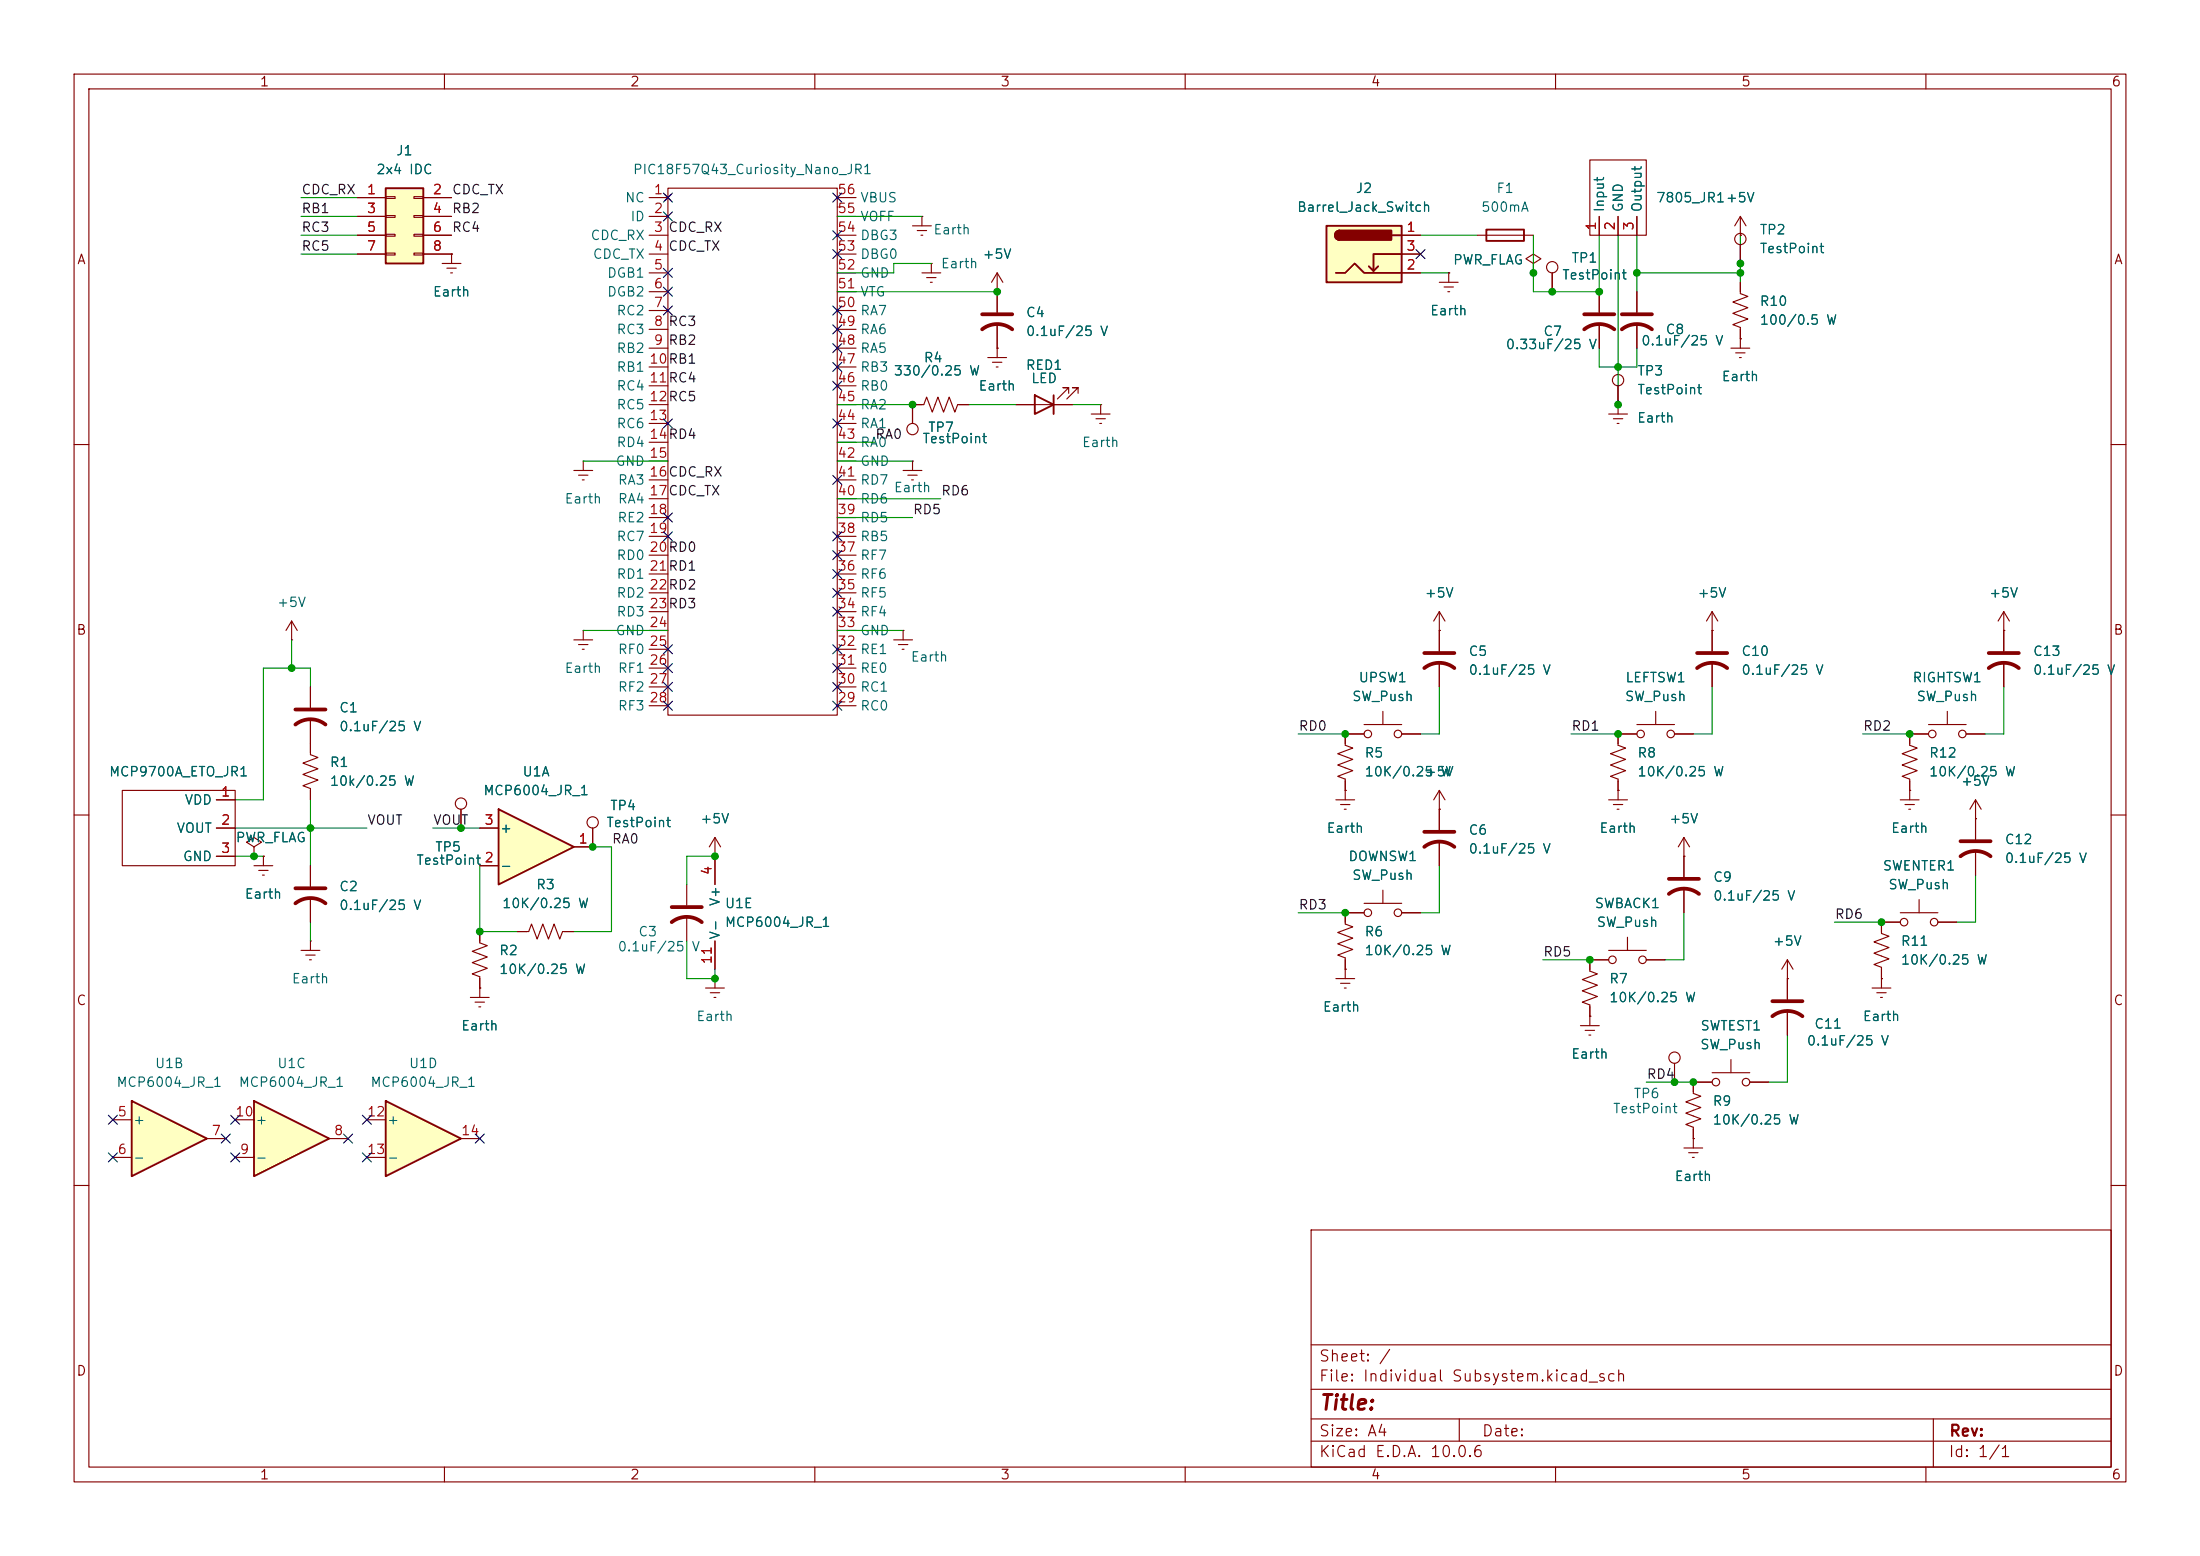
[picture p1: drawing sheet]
<svg xmlns="http://www.w3.org/2000/svg" width="297mm" height="210mm" viewBox="0 0 297 210" stroke-linecap="round" stroke-linejoin="round" font-family="sans-serif">
<g fill="none" stroke="#840000" stroke-width=".15">
<path d="M10 10h277v190h-277zM12 12h273v186h-273zM60 10v2M110 10v2M160 10v2M210 10v2M260 10v2M87.6 26.7h2.6M87.6 29.2h2.6M87.6 31.8h2.6M87.6 34.3h2.6M87.6 36.8h2.6"/>
<path d="M87.6 39.4h2.6M89.8 26.3l.8 .8M90.2 25.4h22.8v71.1h-22.8zM90.6 26.3l-.8 .8M113 27.9h.1M113 26.7h2.6M113 29.2h2.6M113 31.8h2.6M113 34.3h2.6M113 36.8h2.6M113 39.4h2.6M123.2 30.5h2.5"/>
<path d="M123.8 31.1h1.3M124.3 31.8h.3M124.5 29.2h.1M124.5 36.8h2.5M124.5 29.2v1.3M125.1 37.5h1.3M125.6 38.1h.3M125.7 35.6h.1M125.7 35.6v1.2M134.6 39.4h.1M134.6 36.8l-.7 1.3M134.6 36.8l.8 1.3"/>
<path d="M134.6 36.8v2.6M87.6 41.9h2.6M87.6 44.5h2.6M87.6 47h2.6M87.6 49.5h2.6M87.6 52.1h2.6M87.6 54.6h2.6M87.6 57.2h2.6M87.6 59.7h2.6M113 41.9h2.6M113 44.5h2.6M113 47h2.6"/>
<path d="M113 49.5h2.6M113 52.1h2.6M113 54.6h2.6M113 57.2h2.6M113 59.7h2.6M130.8 54.6h-1.5l-.4 1-.8-2-.7 2-.8-2-.7 2-.8-2-.4 1h-1.5v2.6M133.3 48.3h2.6M134 48.9h1.3M134.5 49.5h.2M134.6 47h.1M134.6 47v1.3M137.2 54.6h7.6"/>
<path d="M144.3 53.1v-.8h-.8h.8l-1.6 1.5M145.5 53.1v-.8h-.7h.7l-1.5 1.5M147.3 55.9h2.6M148 56.5h1.2M148.5 57.2h.2M148.6 54.6h.1M148.6 54.6v1.3M10 60h2M77.5 63.5h2.5M78.1 64.1h1.3M78.6 64.8h.3M78.7 62.2h.1"/>
<path d="M78.7 62.2v1.3M87.6 64.8h2.6M87.6 62.2h2.6M87.6 67.3h2.6M87.6 69.9h2.6M87.6 72.4h2.6M87.6 74.9h2.6M87.6 77.5h2.6M113 64.8h2.6M113 62.2h2.6M113 67.3h2.6M113 69.9h2.6"/>
<path d="M113 72.4h2.6M113 74.9h2.6M113 77.5h2.6M121.9 63.5h2.6M122.6 64.1h1.2M123.1 64.8h.2M123.2 62.2h.1M123.2 62.2v1.3M285 60h2M87.6 87.6h2.6M87.6 80h2.6M87.6 82.6h2.6"/>
<path d="M87.6 85.1h2.6M87.6 90.2h2.6M87.6 92.7h2.6M87.6 95.3h2.6M113 87.6h2.6M113 80h2.6M113 82.6h2.6M113 85.1h2.6M113 90.2h2.6M113 92.7h2.6M113 95.3h2.6M120.6 86.4h2.6"/>
<path d="M121.3 87h1.3M121.8 87.6h.2M121.9 85.1h.1M121.9 85.1v1.3M184.1 99.1h-2.5v1.5l1 .4-2 .7 2 .8-2 .8 2 .7-2 .8 1 .4v2.8M184.1 97.8h5.1M186.7 96v1.8M189.2 99.1h2.6M194.3 85.1h.1M194.3 82.6v5.3M194.3 89.4v3.3M194.3 82.6l-.8 1.2"/>
<path d="M194.3 82.6l.8 1.2M221 99.1h-2.6v1.5l1.1 .4-2.1 .7 2.1 .8-2.1 .8 2.1 .7-2.1 .8 1 .4v2.8M221 97.8h5.1M223.5 96v1.8M226.1 99.1h2.5M231.1 85.1h.1M231.1 82.6v5.3M231.1 89.4v3.3M231.1 82.6l-.7 1.2M231.1 82.6l.8 1.2M260.3 99.1h-2.5v1.5l1 .4-2 .7 2 .8-2 .8 2 .7-2 .8 1 .4v2.8M260.3 97.8h5.1"/>
<path d="M262.9 96v1.8M265.4 99.1h2.6M270.5 85.1h.1M270.5 82.6l-.8 1.2M270.5 82.6l.8 1.2M270.5 82.6v5.3M270.5 89.4v3.3M10 110h2M41.9 100.3v1.6l1 .3-2 .8 2 .8-2 .7 2 .8-2 .7 1 .4v1.6M62.2 109.2v2.6M180.3 108h2.6M181 108.6h1.2"/>
<path d="M181.5 109.2h.2M181.6 106.7h.1M194.3 109.2h.1M194.3 106.7v5.3M194.3 113.5v3.3M194.3 106.7l-.8 1.3M194.3 106.7l.8 1.3M217.2 108h2.5M217.8 108.6h1.3M218.3 109.2h.3M218.4 106.7h.1M227.3 115.6h.1"/>
<path d="M227.3 113l-.7 1.3M227.3 113l.8 1.3M227.3 113v5.4M227.3 119.9v3.3M256.5 108h2.6M257.2 108.6h1.2M257.7 109.2h.2M257.8 106.7h.1M266.7 110.5h.1M266.7 108v5.3M266.7 114.8v3.3M266.7 108l-.8 1.2"/>
<path d="M266.7 108l.8 1.2M285 110h2M180.3 132.1h2.6M181 132.7h1.2M181.5 133.4h.2M181.6 130.8h.1M184.1 123.2h-2.5v1.5l1 .4-2 .8 2 .7-2 .8 2 .7-2 .8 1 .4v2.8M184.1 121.9h5.1M186.7 120.1v1.8M189.2 123.2h2.6M213.4 138.4h2.5M214 139.1h1.3"/>
<path d="M214.5 139.7h.3M214.6 137.2h.1M217.2 129.5h-2.6v1.6l1 .3-2 .8 2 .8-2 .7 2 .8-2 .8 1 .3v2.8M217.2 128.3h5M219.7 126.5v1.8M222.2 129.5h2.6M241.3 132.1v2.8M241.3 136.4v3.3M256.5 124.5h-2.5v1.5l1 .4-2 .7 2 .8-2 .8 2 .7-2 .8 1 .4v1.5M256.5 123.2h5.1M259.1 121.4v1.8M261.6 124.5h2.6"/>
<path d="M227.3 154.9h2.6M228 155.6h1.2M228.5 156.2h.2M228.6 153.7h.1M231.1 146.1h-2.5v1.5l1 .4-2 .7 2 .8-2 .7 2 .8-2 .8 1 .3v2.8M231.1 144.8h5.1M233.7 143v1.8M236.2 146.1h2.6M10 160h2M177 166h108v32h-108zM285 160h2M60 198v2"/>
<path d="M110 198v2M160 198v2M177 194.5h108M177 191.5h108M177 187.5h108M177 181.5h108M197 191.5v3M210 198v2M260 198v2M261 191.5v6.5"/>
<circle cx="123.2" cy="57.9" r=".76"/>
<circle cx="184.7" cy="99.1" r=".51"/>
<circle cx="188.7" cy="99.1" r=".51"/>
<circle cx="221.5" cy="99.1" r=".51"/>
<circle cx="225.6" cy="99.1" r=".51"/>
<circle cx="260.9" cy="99.1" r=".51"/>
<circle cx="264.9" cy="99.1" r=".51"/>
<circle cx="62.2" cy="108.5" r=".76"/>
<circle cx="184.7" cy="123.2" r=".51"/>
<circle cx="188.7" cy="123.2" r=".51"/>
<circle cx="217.7" cy="129.5" r=".51"/>
<circle cx="221.7" cy="129.5" r=".51"/>
<circle cx="257" cy="124.5" r=".51"/>
<circle cx="261.1" cy="124.5" r=".51"/>
<circle cx="231.6" cy="146.1" r=".51"/>
<circle cx="235.7" cy="146.1" r=".51"/>
</g>
<g fill="none" stroke="#840000" stroke-width=".51">
<path d="M192.3 90.2a3.3 3.3 0 0 1 4 0M192.3 88.1h4M229.1 90.2a3.3 3.3 0 0 1 4.1 0M229.1 88.1h4.1M268.5 90.2a3.3 3.3 0 0 1 4 0M268.5 88.1h4M192.3 114.3a3.3 3.3 0 0 1 4 0M192.3 112.3h4M225.3 118.6h4.1M264.7 115.6a3.3 3.3 0 0 1 4 0M264.7 113.5h4M225.3 120.7a3.3 3.3 0 0 1 4.1 0"/>
<path d="M239.3 137.2a3.3 3.3 0 0 1 4 0M239.3 135.1h4"/>
</g>
<path d="M139.7 53.3l2.5 1.3-2.5 1.3zM142.2 53.3v2.6" fill="none" stroke="#840000" stroke-width=".25"/>
<path d="M52.1 25.4h5v10.2h-5z" fill="#ffffc2"/>
<path d="M52.1 25.4h5v10.2h-5z" fill="none" stroke="#840000" stroke-width=".25"/>
<g fill="none" stroke="#840000" stroke-width=".15">
<path d="M48.3 26.7h3.8M48.3 29.2h3.8M48.3 31.8h3.8M48.3 34.3h3.8M52.1 26.5h1.2v.3h-1.2zM52.1 29.1h1.2v.2h-1.2zM52.1 31.6h1.2v.3h-1.2zM52.1 34.2h1.2v.2h-1.2zM55.9 26.5h1.2v.3h-1.2zM55.9 29.1h1.2v.2h-1.2zM55.9 31.6h1.2v.3h-1.2zM55.9 34.2h1.2v.2h-1.2z"/>
<path d="M57.1 26.7h3.9M57.1 29.2h3.9M57.1 31.8h3.9M57.1 34.3h3.9M134.6 39.4v2.8M214.6 21.6h7.6v10.2h-7.6zM215.9 29.2v2.6M218.4 29.2v2.6M221 29.2v2.6M134.6 43.7v3.3M226.1 143.5v2.6"/>
<circle cx="226.1" cy="142.7" r=".76"/>
</g>
<path d="M132.6 44.5a3.3 3.3 0 0 1 4.1 0M132.6 42.4h4.1" fill="none" stroke="#840000" stroke-width=".51"/>
<path d="M67.3 109.2l10.2 5.1-10.2 5.1z" fill="#ffffc2"/>
<path d="M67.3 109.2l10.2 5.1-10.2 5.1z" fill="none" stroke="#840000" stroke-width=".25"/>
<g fill="none" stroke="#840000" stroke-width=".15">
<path d="M209.5 36.8v2.6M215.9 39.4v2.8M234.9 31.8h.1M234.9 29.2l-.7 1.3M234.9 29.2l.8 1.3M234.9 29.2v2.6M215.9 43.7v3.3M217.2 55.9h2.5M217.8 56.5h1.3M218.3 57.2h.3M218.4 54.6h.1M218.4 52.1v3.8"/>
<path d="M39.4 86.4h.1M39.4 83.8l-.8 1.3M39.4 83.8l.7 1.3M39.4 83.8v2.6M41.9 92.7v2.8M41.9 97v3.3M64.8 116.8h2.5M64.8 111.8h2.5M77.5 114.3h2.5M64.8 125.7v1.6l1 .3-2 .8 2 .8-2 .7 2 .8-2 .7 1 .4v1.6M69.8 125.7h1.6l.4-1 .7 2 .8-2 .7 2 .8-2 .8 2 .3-1h1.6"/>
<circle cx="209.5" cy="36.1" r=".76"/>
<circle cx="218.4" cy="51.3" r=".76"/>
</g>
<path d="M213.9 44.5a3.3 3.3 0 0 1 4 0M213.9 42.4h4M39.9 97.8a3.3 3.3 0 0 1 4 0M39.9 95.8h4" fill="none" stroke="#840000" stroke-width=".51"/>
<path d="M179.1 30.5h10.1v7.6h-10.1z" fill="#ffffc2"/>
<path d="M179.1 30.5h10.1v7.6h-10.1zM180.3 36.8h1.3l1.3-1.2 1.2 1.2h5.1M180.8 31.1a.64 .64 0 0 0-.6 .7 .64 .64 0 0 0 .6 .6M186.1 35.9l-.7 .7M188 31.8h1.2M189.2 34.3h-3.8v2.3l-.6-.7M200.7 31h5v1.5h-5z" fill="none" stroke="#840000" stroke-width=".25"/>
<g fill="#840000" stroke="#840000" stroke-width=".25">
<path d="M180.4 31.3l.4-.2v1.3a.63 .63 0 0 1-.5-.4 .63 .63 0 0 1 .1-.7z"/>
<path d="M180.8 31.1h7v1.3h-7z"/>
</g>
<g fill="none" stroke="#840000" stroke-width=".15">
<path d="M189.2 31.8h2.6M189.2 36.8h2.6M189.2 34.3h2.6M194.3 38.1h2.5M194.9 38.7h1.3M195.5 39.4h.2M195.6 36.8h.1M195.6 36.8v1.3M199.4 31.8h7.6M207 35.6l1-.7-1-.6-1 .6 1 .7v1.2M207 36.8h.1M221 39.4v2.8"/>
<path d="M234.9 38.1v1.5l1.1 .4-2.1 .8 2.1 .7-2.1 .8 2.1 .8-2.1 .7 1 .4v2.8M234.9 33v2.6M221 43.7v3.3M233.7 47h2.5M234.3 47.6h1.3M234.8 48.3h.3M234.9 45.7h.1M92.7 119.4v2.8M96.5 115.6v3.8M92.7 123.7v3.3M95.2 133.4h2.6M95.9 134h1.3"/>
<path d="M96.4 134.6h.2M96.5 132.1h.1M96.5 127v3.8M96.5 132.1v1.3"/>
<circle cx="234.9" cy="32.3" r=".76"/>
</g>
<path d="M218.9 44.5a3.3 3.3 0 0 1 4.1 0M218.9 42.4h4.1M90.7 124.5a3.3 3.3 0 0 1 4 0M90.7 122.4h4" fill="none" stroke="#840000" stroke-width=".51"/>
<path d="M17.8 148.6l10.1 5.1-10.1 5.1z" fill="#ffffc2"/>
<path d="M17.8 148.6l10.1 5.1-10.1 5.1z" fill="none" stroke="#840000" stroke-width=".25"/>
<path d="M15.2 151.1h2.6M15.2 156.2h2.6M27.9 153.7h2.6" fill="none" stroke="#840000" stroke-width=".15"/>
<path d="M34.3 148.6l10.1 5.1-10.1 5.1z" fill="#ffffc2"/>
<path d="M34.3 148.6l10.1 5.1-10.1 5.1z" fill="none" stroke="#840000" stroke-width=".25"/>
<g fill="none" stroke="#840000" stroke-width=".15">
<path d="M77.5 86.4h2.5M78.1 87h1.3M78.6 87.6h.3M78.7 85.1h.1M78.7 85.1v1.3M16.5 106.7h15.2v10.1h-15.2zM29.2 108h2.5M29.2 111.8h2.5M29.2 115.6h2.5M34.3 114.3l1-.6-1-.7-1 .7 1 .6v1.3M34.3 115.6h.1M80 111.8v2.5"/>
<path d="M63.5 134.6h2.5M64.1 135.3h1.3M64.6 135.9h.3M64.8 133.4h.1M64.8 133.4v1.2M31.7 156.2h2.6M31.7 151.1h2.6M44.4 153.7h2.6"/>
<circle cx="80" cy="111" r=".76"/>
</g>
<path d="M52.1 148.6l10.1 5.1-10.1 5.1z" fill="#ffffc2"/>
<path d="M52.1 148.6l10.1 5.1-10.1 5.1z" fill="none" stroke="#840000" stroke-width=".25"/>
<g fill="none" stroke="#840000" stroke-width=".15">
<path d="M48.3 31.8h3.8M48.3 34.3h3.8M48.3 26.7h3.8M48.3 29.2h3.8M57.1 31.8h3.9M57.1 34.3h3.9M57.1 26.7h3.9M57.1 29.2h3.9M59.7 35.6h2.5M60.3 36.2h1.3M60.8 36.8h.3M61 34.3h.1"/>
<path d="M61 34.3v1.3M134.6 39.4h.1M134.6 39.4v2.8M189.2 36.8h2.6M189.2 31.8h2.6M189.2 34.3h2.6M195.6 36.8h.1M207 36.8h.1M209.5 36.8v2.6M215.9 29.2v2.6M215.9 39.4v2.8M218.4 29.2v2.6"/>
<path d="M221 29.2v2.6M221 39.4v2.8M234.9 31.8h.1M234.9 33v2.6M234.9 38.1v1.3M124.5 54.6h-1.3v2.6M129.5 54.6h1.3M134.6 47h.1M134.6 43.7v3.3M137.2 54.6h2.5M142.2 54.6h2.6M215.9 43.7v3.3"/>
<path d="M218.4 54.6h.1M218.4 52.1v2.5M221 43.7v3.3M234.9 45.7h.1M234.9 44.5v1.2M41.9 92.7v2.8M41.9 97v4.6M184.1 99.1h-2.5v1.2M189.2 99.1h2.6M194.3 85.1h.1M194.3 85.1v2.8M194.3 89.4v3.3"/>
<path d="M221 99.1h-2.6v1.2M226.1 99.1h2.5M231.1 85.1h.1M231.1 85.1v2.8M231.1 89.4v3.3M260.3 99.1h-2.5v1.2M265.4 99.1h2.6M270.5 85.1h.1M270.5 85.1v2.8M270.5 89.4v3.3M29.2 111.8h2.5M29.2 108h2.5"/>
<path d="M29.2 115.6h2.5M34.3 115.6h.1M34.3 116.8h2.5M34.9 117.5h1.3M35.4 118.1h.3M35.6 115.6h.1M35.6 115.6v1.2M41.9 106.7v1.3M41.9 116.8v2.8M62.2 109.2v2.6M64.8 116.8h2.5M64.8 111.8h2.5"/>
<path d="M80 111.8v2.5h-2.5M96.5 115.6h.1M96.5 113l-.7 1.3M96.5 113l.8 1.3M96.5 113v6.4M181.6 106.7h.1M181.6 105.4v1.3M194.3 109.2h.1M194.3 109.2v2.8M194.3 113.5v3.3M218.4 106.7h.1M218.4 105.4v1.3"/>
<path d="M227.3 115.6h.1M227.3 115.6v2.8M227.3 119.9v3.3M257.8 106.7h.1M257.8 105.4v1.3M266.7 110.5h.1M266.7 110.5v2.8M266.7 114.8v3.3M40.6 128.3h2.6M41.3 128.9h1.2M41.8 129.5h.2M41.9 127h.1"/>
<path d="M41.9 121.2v3.3M41.9 127v1.3M64.8 133.4h.1M64.8 125.7v1.3M64.8 132.1v1.3M69.8 125.7h1.3M76.2 125.7h1.3M96.5 127v3.8M181.6 130.8h.1M181.6 129.5v1.3M184.1 123.2h-2.5v1.3M189.2 123.2h2.6"/>
<path d="M214.6 137.2h.1M214.6 135.9v1.3M217.2 129.5h-2.6v1.3M222.2 129.5h2.6M241.3 132.1h.1M241.3 129.5l-.8 1.3M241.3 129.5l.8 1.3M241.3 129.5v5.4M241.3 136.4v3.3M252.7 133.4h2.6M253.4 134h1.2M253.9 134.6h.2"/>
<path d="M254 132.1h.1M254 130.8v2.6M256.5 124.5h-2.5v1.2M261.6 124.5h2.6M49.5 151.1h2.6M49.5 156.2h2.6M62.2 153.7h2.6M228.6 153.7h.1M228.6 152.4v1.3M231.1 146.1h-2.5v1.2M236.2 146.1h2.6"/>
</g>
<path d="M39.9 119.9h4M39.9 121.9a3.3 3.3 0 0 1 4 0" fill="none" stroke="#840000" stroke-width=".51"/>
<g fill="none" stroke="#009600" stroke-width=".15">
<path d="M40.6 29.2h7.7M40.6 31.8h7.7M40.6 26.7h7.7M40.6 34.3h7.7M113 29.2h11.5M113 39.4h21.6M125.7 35.6h-5.1v1.2h-7.6M191.8 36.8h3.8M191.8 31.8h7.6M207 31.8v7.6h8.9v-7.6M218.4 31.8v22.8M221 36.8h13.9"/>
<path d="M221 31.8v7.6M234.9 31.8v6.3M113 54.6h10.2M113 59.7h5.1M130.8 54.6h6.4M144.8 54.6h3.8M215.9 47v2.5h5.1v-2.5M78.7 62.2h11.5M113 62.2h10.2M113 67.3h14M113 69.9h10.2M39.4 86.4v3.8"/>
<path d="M41.9 92.7v-2.5h-6.3v17.8h-3.9M78.7 85.1h11.5M113 85.1h8.9M175.3 99.1h6.3M194.3 92.7v6.4h-2.5M212.1 99.1h6.3M231.1 92.7v6.4h-2.5M251.5 99.1h6.3M270.5 92.7v6.4h-2.5M31.7 115.6h3.9M31.7 111.8h17.8M41.9 108v8.8"/>
<path d="M58.4 111.8h6.4M64.8 116.8v8.9h5M80 114.3h2.5v11.4h-5M96.5 115.6h-3.8v3.8M194.3 116.8v6.4h-2.5M266.7 118.1v6.4h-2.5M41.9 124.5v2.5M92.7 127v5.1h3.8v-1.3M175.3 123.2h6.3M208.3 129.5h6.3M227.3 123.2v6.3h-2.5M241.3 139.7v6.4h-2.5"/>
<path d="M247.6 124.5h6.4M222.2 146.1h6.4"/>
</g>
<g fill="none" stroke="#000084" stroke-width=".15">
<path d="M89.6 26.1l1.2 1.2M89.6 36.2l1.2 1.2M89.6 38.8l1.2 1.2M89.6 28.6l1.2 1.2M90.8 26.1l-1.2 1.2M90.8 36.2l-1.2 1.2M90.8 38.8l-1.2 1.2M90.8 28.6l-1.2 1.2M112.4 33.7l1.2 1.2M112.4 31.1l1.2 1.3M112.4 26.1l1.2 1.2M113.6 33.7l-1.2 1.2"/>
<path d="M113.6 31.1l-1.2 1.3M113.6 26.1l-1.2 1.2M191.2 33.7l1.2 1.2M192.4 33.7l-1.2 1.2M89.6 56.5l1.2 1.3M89.6 41.3l1.2 1.2M90.8 56.5l-1.2 1.3M90.8 41.3l-1.2 1.2M112.4 56.5l1.2 1.3M112.4 48.9l1.2 1.2M112.4 46.4l1.2 1.2M112.4 51.5l1.2 1.2"/>
<path d="M112.4 43.8l1.2 1.3M112.4 41.3l1.2 1.2M113.6 48.9l-1.2 1.2M113.6 46.4l-1.2 1.2M113.6 56.5l-1.2 1.3M113.6 51.5l-1.2 1.2M113.6 43.8l-1.2 1.3M113.6 41.3l-1.2 1.2M89.6 71.8l1.2 1.2M89.6 69.2l1.2 1.3M90.8 71.8l-1.2 1.2M90.8 69.2l-1.2 1.3"/>
<path d="M112.4 64.2l1.2 1.2M112.4 76.9l1.2 1.2M112.4 74.3l1.2 1.2M112.4 79.4l1.2 1.2M112.4 71.8l1.2 1.2M113.6 64.2l-1.2 1.2M113.6 76.9l-1.2 1.2M113.6 71.8l-1.2 1.2M113.6 74.3l-1.2 1.2M113.6 79.4l-1.2 1.2M89.6 87l1.2 1.2M89.6 94.6l1.2 1.3"/>
<path d="M89.6 89.6l1.2 1.2M89.6 92.1l1.2 1.2M90.8 87l-1.2 1.2M90.8 94.6l-1.2 1.3M90.8 89.6l-1.2 1.2M90.8 92.1l-1.2 1.2M112.4 81.9l1.2 1.3M112.4 92.1l1.2 1.2M112.4 87l1.2 1.2M112.4 94.6l1.2 1.3M112.4 89.6l1.2 1.2M113.6 81.9l-1.2 1.3"/>
<path d="M113.6 87l-1.2 1.2M113.6 92.1l-1.2 1.2M113.6 94.6l-1.2 1.3M113.6 89.6l-1.2 1.2M14.6 155.6l1.2 1.2M14.6 150.5l1.2 1.2M15.8 155.6l-1.2 1.2M15.8 150.5l-1.2 1.2M29.9 153.1l1.2 1.2M31.1 153.1l-1.2 1.2M31.1 150.5l1.3 1.2M31.1 155.6l1.3 1.2"/>
<path d="M32.4 150.5l-1.3 1.2M32.4 155.6l-1.3 1.2M46.4 153.1l1.2 1.2M47.6 153.1l-1.2 1.2M48.9 150.5l1.2 1.2M48.9 155.6l1.2 1.2M50.1 150.5l-1.2 1.2M50.1 155.6l-1.2 1.2M64.2 153.1l1.2 1.2M65.4 153.1l-1.2 1.2"/>
</g>
<g fill="#009600" stroke="#009600" stroke-width=".14">
<circle cx="134.6" cy="39.4" r=".46"/>
<circle cx="123.2" cy="54.6" r=".46"/>
<circle cx="64.8" cy="125.7" r=".46"/>
<circle cx="39.4" cy="90.2" r=".46"/>
<circle cx="80" cy="114.3" r=".46"/>
<circle cx="96.5" cy="132.1" r=".46"/>
<circle cx="96.5" cy="115.6" r=".46"/>
<circle cx="254" cy="124.5" r=".46"/>
<circle cx="228.6" cy="146.1" r=".46"/>
<circle cx="226.1" cy="146.1" r=".46"/>
<circle cx="257.8" cy="99.1" r=".46"/>
<circle cx="215.9" cy="39.4" r=".46"/>
<circle cx="207" cy="36.8" r=".46"/>
<circle cx="209.5" cy="39.4" r=".46"/>
<circle cx="218.4" cy="49.5" r=".46"/>
<circle cx="218.4" cy="54.6" r=".46"/>
<circle cx="221" cy="36.8" r=".46"/>
<circle cx="234.9" cy="35.6" r=".46"/>
<circle cx="234.9" cy="36.8" r=".46"/>
<circle cx="41.9" cy="111.8" r=".46"/>
<circle cx="34.3" cy="115.6" r=".46"/>
<circle cx="62.2" cy="111.8" r=".46"/>
<circle cx="181.6" cy="123.2" r=".46"/>
<circle cx="181.6" cy="99.1" r=".46"/>
<circle cx="218.4" cy="99.1" r=".46"/>
<circle cx="214.6" cy="129.5" r=".46"/>
</g>
<text font-size="2" fill="#840000" x="178" y="190.8">Title:</text>
<g font-size="1.5" fill="#840000">
<text x="178" y="184.1">Sheet: /</text>
<text x="178" y="186.8">File: Individual Subsystem.kicad_sch</text>
<text x="178" y="197">KiCad E.D.A. 10.0.6</text>
<text x="178" y="194.2">Size: A4</text>
<text x="200" y="194.2">Date:</text>
<text x="263" y="197">Id: 1/1</text>
<text x="263" y="194.2">Rev:</text>
</g>
<g font-size="1.3" fill="#840000">
<text x="35" y="12">1</text>
<text x="85" y="12">2</text>
<text x="135" y="12">3</text>
<text x="185" y="12">4</text>
<text x="235" y="12">5</text>
<text x="285" y="12">6</text>
<text x="10.3" y="36">A</text>
<text x="285.3" y="36">A</text>
<text x="10.2" y="86">B</text>
<text x="285.2" y="86">B</text>
<text x="10.2" y="136">C</text>
<text x="285.2" y="136">C</text>
<text x="10.2" y="186">D</text>
<text x="285.2" y="186">D</text>
<text x="35" y="200">1</text>
<text x="85" y="200">2</text>
<text x="135" y="200">3</text>
<text x="185" y="200">4</text>
<text x="235" y="200">5</text>
<text x="285" y="200">6</text>
</g>
<g font-size="1.3" fill="#006464">
<text x="50.7" y="23.8">2x4 IDC</text>
<text x="53.4" y="21.3">J1</text>
<text x="85.4" y="23.8">PIC18F57Q43_Curiosity_Nano_JR1</text>
<text x="84.3" y="27.6">NC</text>
<text x="116.1" y="27.6">VBUS</text>
<text x="175" y="28.9">Barrel_Jack_Switch</text>
<text x="182.9" y="26.4">J2</text>
<text x="199.9" y="28.9">500mA</text>
<text x="201.9" y="26.4">F1</text>
<text x="216.9" y="28.7" transform="rotate(-90 216.9 28.7)">Input</text>
<text x="219.4" y="28.7" transform="rotate(-90 219.4 28.7)">GND</text>
<text x="221.9" y="28.7" transform="rotate(-90 221.9 28.7)">Output</text>
<text x="223.5" y="27.6">7805_JR1+5V</text>
<text x="79.6" y="32.7">CDC_RX</text>
<text x="79.9" y="35.3">CDC_TX</text>
<text x="85" y="30.2">ID</text>
<text x="116.1" y="35.3">DBG0</text>
<text x="116.1" y="32.7">DBG3</text>
<text x="116.1" y="30.2">VOFF</text>
<text x="125.9" y="32">Earth</text>
<text x="132.6" y="35.3">+5V</text>
<text x="212.1" y="35.8">TP1</text>
<text x="237.5" y="32">TP2</text>
<text x="237.5" y="34.5">TestPoint</text>
<text x="58.4" y="40.3">Earth</text>
<text x="81.9" y="37.8">DGB1</text>
<text x="81.9" y="40.3">DGB2</text>
<text x="116.1" y="40.3">VTG</text>
<text x="116.1" y="37.8">GND</text>
<text x="126.9" y="36.5">Earth</text>
<text x="196.1" y="36">PWR_FLAG</text>
<text x="210.8" y="38">TestPoint</text>
<text x="237.5" y="41.6">R10</text>
<text x="83.1" y="42.9">RC2</text>
<text x="83.1" y="45.4">RC3</text>
<text x="83.1" y="48">RB2</text>
<text x="116.1" y="48">RA5</text>
<text x="116.1" y="45.4">RA6</text>
<text x="116.1" y="42.9">RA7</text>
<text x="138.4" y="43.1">C4</text>
<text x="138.4" y="45.7">0.1uF/25 V</text>
<text x="193" y="42.9">Earth</text>
<text x="203.2" y="47.4">0.33uF/25 V</text>
<text x="208.3" y="45.7">C7</text>
<text x="221.5" y="46.9">0.1uF/25 V</text>
<text x="224.8" y="45.4">C8</text>
<text x="237.5" y="44.1">100/0.5 W</text>
<text x="83.1" y="50.5">RB1</text>
<text x="83.1" y="53">RC4</text>
<text x="116.1" y="53">RB0</text>
<text x="116.1" y="50.5">RB3</text>
<text x="120.6" y="51">330/0.25 W</text>
<text x="124.6" y="49.2">R4</text>
<text x="132" y="53">Earth</text>
<text x="138.4" y="50.2">RED1</text>
<text x="139.1" y="52">LED</text>
<text x="221" y="51">TP3</text>
<text x="221" y="53.5">TestPoint</text>
<text x="232.3" y="51.8">Earth</text>
<text x="83.1" y="55.6">RC5</text>
<text x="83.1" y="58.1">RC6</text>
<text x="116.1" y="58.1">RA1</text>
<text x="116.1" y="55.6">RA2</text>
<text x="125.2" y="58.6">TP7</text>
<text x="220.9" y="57.4">Earth</text>
<text x="83" y="63.2">GND</text>
<text x="83.1" y="60.7">RD4</text>
<text x="83.3" y="65.7">RA3</text>
<text x="116.1" y="65.7">RD7</text>
<text x="116.1" y="63.2">GND</text>
<text x="116.1" y="60.7">RA0</text>
<text x="124.4" y="60.1">TestPoint</text>
<text x="146" y="60.7">Earth</text>
<text x="76.1" y="68.3">Earth</text>
<text x="83.3" y="70.8">RE2</text>
<text x="83.3" y="68.3">RA4</text>
<text x="116.1" y="70.8">RD5</text>
<text x="116.1" y="68.3">RD6</text>
<text x="120.6" y="66.7">Earth</text>
<text x="83.1" y="73.4">RC7</text>
<text x="83.1" y="75.9">RD0</text>
<text x="116.1" y="75.9">RF7</text>
<text x="116.1" y="73.4">RB5</text>
<text x="37.3" y="82.2">+5V</text>
<text x="83.1" y="78.4">RD1</text>
<text x="83.1" y="81">RD2</text>
<text x="83.1" y="83.5">RD3</text>
<text x="116.1" y="83.5">RF4</text>
<text x="116.1" y="81">RF5</text>
<text x="116.1" y="78.4">RF6</text>
<text x="192.2" y="81">+5V</text>
<text x="229.1" y="81">+5V</text>
<text x="268.4" y="81">+5V</text>
<text x="83" y="86.1">GND</text>
<text x="83.3" y="88.6">RF0</text>
<text x="116.1" y="88.6">RE1</text>
<text x="116.1" y="86.1">GND</text>
<text x="122.9" y="89.6">Earth</text>
<text x="198.2" y="88.8">C5</text>
<text x="235" y="88.8">C10</text>
<text x="274.4" y="88.8">C13</text>
<text x="76.1" y="91.1">Earth</text>
<text x="83.3" y="91.1">RF1</text>
<text x="83.3" y="93.7">RF2</text>
<text x="116.1" y="93.7">RC1</text>
<text x="116.1" y="91.1">RE0</text>
<text x="182.5" y="94.9">SW_Push</text>
<text x="183.3" y="92.4">UPSW1</text>
<text x="198.2" y="91.4">0.1uF/25 V</text>
<text x="219.3" y="94.9">SW_Push</text>
<text x="219.3" y="92.4">LEFTSW1</text>
<text x="235" y="91.4">0.1uF/25 V</text>
<text x="258.1" y="92.4">RIGHTSW1</text>
<text x="258.7" y="94.9">SW_Push</text>
<text x="274.4" y="91.4">0.1uF/25 V</text>
<text x="45.7" y="96.5">C1</text>
<text x="45.7" y="99">0.1uF/25 V</text>
<text x="83.3" y="96.2">RF3</text>
<text x="116.1" y="96.2">RC0</text>
<text x="14.6" y="105.1">MCP9700A_ETO_JR1</text>
<text x="44.4" y="103.8">R1</text>
<text x="44.4" y="106.4">10k/0.25 W</text>
<text x="65.2" y="107.6">MCP6004_JR_1</text>
<text x="70.4" y="105.1">U1A</text>
<text x="184.1" y="102.6">R5</text>
<text x="184.1" y="105.1">10K/0.25 W</text>
<text x="192.2" y="105.1">+5V</text>
<text x="221" y="102.6">R8</text>
<text x="221" y="105.1">10K/0.25 W</text>
<text x="260.3" y="102.6">R12</text>
<text x="260.3" y="105.1">10K/0.25 W</text>
<text x="264.6" y="106.4">+5V</text>
<text x="23.8" y="112.7">VOUT</text>
<text x="24.8" y="108.9">VDD</text>
<text x="31.7" y="114">PWR_FLAG</text>
<text x="67.4" y="112.7">+</text>
<text x="81.8" y="112">TestPoint</text>
<text x="82.3" y="109.7">TP4</text>
<text x="94.5" y="111.5">+5V</text>
<text x="179" y="112.7">Earth</text>
<text x="198.2" y="113">C6</text>
<text x="215.8" y="112.7">Earth</text>
<text x="225.3" y="111.5">+5V</text>
<text x="255.2" y="112.7">Earth</text>
<text x="24.6" y="116.5">GND</text>
<text x="56.1" y="117">TestPoint</text>
<text x="58.7" y="115.3">TP5</text>
<text x="67.4" y="117.8">-</text>
<text x="181.9" y="116.5">DOWNSW1</text>
<text x="182.5" y="119.1">SW_Push</text>
<text x="198.2" y="115.5">0.1uF/25 V</text>
<text x="231.2" y="119.3">C9</text>
<text x="254.1" y="117.8">SWENTER1</text>
<text x="270.6" y="114.2">C12</text>
<text x="270.6" y="116.8">0.1uF/25 V</text>
<text x="33" y="121.6">Earth</text>
<text x="45.7" y="120.6">C2</text>
<text x="45.7" y="123.1">0.1uF/25 V</text>
<text x="67.7" y="122.9">10K/0.25 W</text>
<text x="72.3" y="120.3">R3</text>
<text x="97.5" y="122.4" transform="rotate(-90 97.5 122.4)">V+</text>
<text x="97.8" y="122.9">U1E</text>
<text x="97.8" y="125.4">MCP6004_JR_1</text>
<text x="215.2" y="122.9">SWBACK1</text>
<text x="215.5" y="125.4">SW_Push</text>
<text x="231.2" y="121.9">0.1uF/25 V</text>
<text x="254.8" y="120.3">SW_Push</text>
<text x="67.3" y="129.2">R2</text>
<text x="67.3" y="131.8">10K/0.25 W</text>
<text x="83.3" y="128.7">0.1uF/25</text>
<text x="86.1" y="126.7">C3</text>
<text x="93.3" y="128.7">V</text>
<text x="97.5" y="126.9" transform="rotate(-90 97.5 126.9)">V-</text>
<text x="184.1" y="126.7">R6</text>
<text x="184.1" y="129.2">10K/0.25 W</text>
<text x="239.2" y="128">+5V</text>
<text x="256.5" y="128">R11</text>
<text x="256.5" y="130.5">10K/0.25 W</text>
<text x="39.3" y="133">Earth</text>
<text x="178.5" y="136.9">Earth</text>
<text x="217.2" y="133">R7</text>
<text x="217.2" y="135.6">10K/0.25 W</text>
<text x="62.2" y="139.4">Earth</text>
<text x="93.9" y="138.1">Earth</text>
<text x="212" y="143.2">Earth</text>
<text x="229.4" y="141.9">SW_Push</text>
<text x="229.5" y="139.4">SWTEST1</text>
<text x="243.8" y="141.4">0.1uF/25 V</text>
<text x="244.8" y="139.1">C11</text>
<text x="251.4" y="138.1">Earth</text>
<text x="15.6" y="147">MCP6004_JR_1</text>
<text x="20.8" y="144.5">U1B</text>
<text x="32.1" y="147">MCP6004_JR_1</text>
<text x="37.3" y="144.5">U1C</text>
<text x="49.9" y="147">MCP6004_JR_1</text>
<text x="55.1" y="144.5">U1D</text>
<text x="220.5" y="148.5">TP6</text>
<text x="231.1" y="149.6">R9</text>
<text x="17.9" y="152.1">+</text>
<text x="34.4" y="152.1">+</text>
<text x="52.2" y="152.1">+</text>
<text x="217.7" y="150.6">TestPoint</text>
<text x="231.1" y="152.1">10K/0.25 W</text>
<text x="17.9" y="157.2">-</text>
<text x="34.4" y="157.2">-</text>
<text x="52.2" y="157.2">-</text>
<text x="226" y="159.7">Earth</text>
</g>
<g font-size="1.3" fill="#0f0f0f">
<text x="40.6" y="26.5">CDC_RX</text>
<text x="40.6" y="29.1">RB1</text>
<text x="60.9" y="29.1">RB2</text>
<text x="60.9" y="26.5">CDC_TX</text>
<text x="40.6" y="34.2">RC5</text>
<text x="40.6" y="31.6">RC3</text>
<text x="60.9" y="31.6">RC4</text>
<text x="118.1" y="59.6">RA0</text>
<text x="123.2" y="69.7">RD5</text>
<text x="127" y="67.2">RD6</text>
<text x="175.2" y="98.9">RD0</text>
<text x="212.1" y="98.9">RD1</text>
<text x="251.4" y="98.9">RD2</text>
<text x="49.5" y="111.6">VOUT</text>
<text x="58.4" y="111.6">VOUT</text>
<text x="82.5" y="114.2">RA0</text>
<text x="175.2" y="123.1">RD3</text>
<text x="247.6" y="124.3">RD6</text>
<text x="208.3" y="129.4">RD5</text>
<text x="222.2" y="145.9">RD4</text>
</g>
<g font-size="1.3" fill="#a90000">
<text x="49.4" y="26.5">1</text>
<text x="49.4" y="29.1">3</text>
<text x="58.3" y="26.5">2</text>
<text x="58.3" y="29.1">4</text>
<text x="88.2" y="26.5">1</text>
<text x="88.2" y="29.1">2</text>
<text x="113" y="29.1">55</text>
<text x="113" y="26.5">56</text>
<text x="49.4" y="31.6">5</text>
<text x="49.4" y="34.2">7</text>
<text x="58.3" y="31.6">6</text>
<text x="58.3" y="34.2">8</text>
<text x="88.2" y="31.6">3 CDC_RX</text>
<text x="88.2" y="34.2">4 CDC_TX</text>
<text x="113" y="34.2">53</text>
<text x="113" y="31.6">54</text>
<text x="189.8" y="31.6">1</text>
<text x="189.8" y="34.2">3</text>
<text x="215.8" y="31.2" transform="rotate(-90 215.8 31.2)">1</text>
<text x="218.3" y="31.2" transform="rotate(-90 218.3 31.2)">2</text>
<text x="220.8" y="31.2" transform="rotate(-90 220.8 31.2)">3</text>
<text x="88.2" y="36.7">5</text>
<text x="88.2" y="39.2">6</text>
<text x="88.2" y="41.8">7</text>
<text x="113" y="41.8">50</text>
<text x="113" y="39.2">51</text>
<text x="113" y="36.7">52</text>
<text x="189.8" y="36.7">2</text>
<text x="88.2" y="44.3">8 RC3</text>
<text x="88.2" y="46.9">9 RB2</text>
<text x="113" y="46.9">48</text>
<text x="113" y="44.3">49</text>
<text x="87.6" y="49.4">10RB1</text>
<text x="87.6" y="51.9">11RC4</text>
<text x="113" y="51.9">46</text>
<text x="113" y="49.4">47</text>
<text x="87.6" y="54.5">12RC5</text>
<text x="87.6" y="57">13</text>
<text x="87.6" y="59.6">14RD4</text>
<text x="113" y="59.6">43</text>
<text x="113" y="57">44</text>
<text x="113" y="54.5">45</text>
<text x="87.6" y="62.1">15</text>
<text x="87.6" y="64.6">16CDC_RX</text>
<text x="113" y="64.6">41</text>
<text x="113" y="62.1">42</text>
<text x="87.6" y="67.2">17CDC_TX</text>
<text x="87.6" y="69.7">18</text>
<text x="113" y="69.7">39</text>
<text x="113" y="67.2">40</text>
<text x="87.6" y="72.3">19</text>
<text x="87.6" y="74.8">20RD0</text>
<text x="87.6" y="77.3">21RD1</text>
<text x="113" y="77.3">36</text>
<text x="113" y="74.8">37</text>
<text x="113" y="72.3">38</text>
<text x="87.6" y="79.9">22RD2</text>
<text x="87.6" y="82.4">23RD3</text>
<text x="113" y="82.4">34</text>
<text x="113" y="79.9">35</text>
<text x="87.6" y="85">24</text>
<text x="87.6" y="87.5">25</text>
<text x="113" y="87.5">32</text>
<text x="113" y="85">33</text>
<text x="87.6" y="90">26</text>
<text x="87.6" y="92.6">27</text>
<text x="87.6" y="95.1">28</text>
<text x="113" y="95.1">29</text>
<text x="113" y="92.6">30</text>
<text x="113" y="90">31</text>
<text x="29.7" y="107.8">1</text>
<text x="29.7" y="111.6">2</text>
<text x="65.3" y="111.6">3</text>
<text x="29.7" y="115.4">3</text>
<text x="65.3" y="116.7">2</text>
<text x="78" y="114.2">1</text>
<text x="96.4" y="118.2" transform="rotate(-90 96.4 118.2)">4</text>
<text x="96.4" y="130.2" transform="rotate(-90 96.4 130.2)">11</text>
<text x="15.8" y="151">5</text>
<text x="28.5" y="153.5">7</text>
<text x="31.7" y="151">10</text>
<text x="45" y="153.5">8</text>
<text x="49.5" y="151">12</text>
<text x="62.2" y="153.5">14</text>
<text x="15.8" y="156.1">6</text>
<text x="32.3" y="156.1">9</text>
<text x="49.5" y="156.1">13</text>
</g>
</svg>
